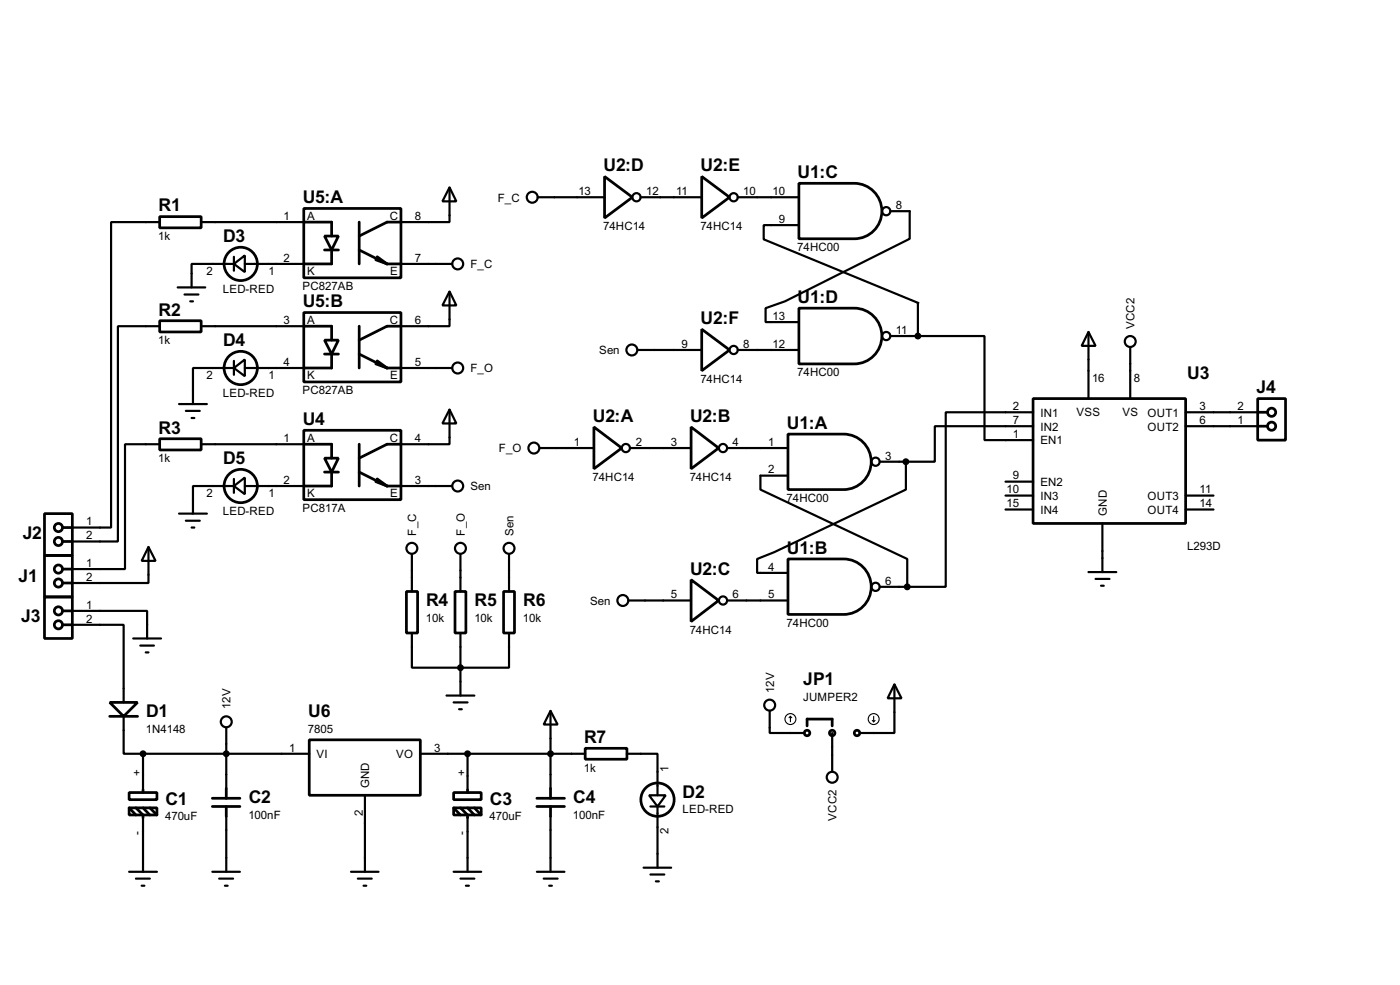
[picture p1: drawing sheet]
<svg xmlns="http://www.w3.org/2000/svg" width="256mm" height="180mm" viewBox="0 0 256 180" stroke-linecap="round" stroke-linejoin="round" font-family="sans-serif">
<g fill="none" stroke="#000" stroke-width=".4">
<path d="M82.4 34.3l1.2 2.6h-2.5zM82.4 34.3v6.4h-8.9M98.5 36.1h12.3M117.4 36.1h11.2M135.2 36.1h11.2M163.1 38.7h3.6v5l-22.9 11.5-3.5 1.2v2.6h6.1M29.3 40.7h-8.9v55.9h-7.1M29.3 59.7h-7.7v39.4h-8.3M32.6 52.6h5M33.8 53.9h2.6M34.9 55.2h.5M36.9 59.7h18.8"/>
<path d="M36.9 40.7h18.8M42.9 48.3l2-1.5v3zM42.9 48.3h-7.8v4.3M42.9 47v2.6M44.9 48.3h10.8M73.5 48.3h9.4M82.4 53.4l1.2 2.5h-2.5zM82.4 53.4v6.3h-8.9M146.4 41.2h-6.5v2.6l28.5 11.7h-.2v6M32.8 74h5.1M34.1 75.2h2.5M35.1 76.5h.5"/>
<path d="M42.9 67.4l2-1.6v3.1zM42.9 67.4h-7.5v6.6M42.9 66.1v2.5M44.9 67.4h10.8M73.5 67.4h9.4M82.4 75l1.2 2.5h-2.5zM82.4 75v6.3h-8.9M116.8 64.1h11.8M135.2 64.1h11.2M163.1 61.5h5.1M168.2 61.5h12.2v19.1h8.9M189.3 75.5h-16v31.9h-7.1"/>
<path d="M189.3 78h-18v6.5h-5.3M199.4 60.8l1.3 2.5h-2.5zM199.4 60.8v12.2M207.1 63.6v9.4M217.2 78h13.2M217.2 75.5h13.2M29.3 81.3h-6.4v22.9h-9.6M32.8 94h5.1M34.1 95.3h2.5M35.1 96.6h.5M36.9 81.3h18.8M42.9 89l2-1.6v3.1z"/>
<path d="M42.9 89h-7.5v5M42.9 87.7v2.5M44.9 89h10.8M73.5 89h9.4M98.9 82h9.9M115.4 82h11.2M133.2 82h11.2M144.4 87.1h-5.1v2.5l26.9 12.7v5.1M161.2 84.5h4.8M166 84.5v5.1l-24.1 11.5-3.2 1.2v2.6h5.7M184.2 90.7h5.1M184.2 93.3h5.1"/>
<path d="M184.2 88.2h5.1M202 95.8v8.9M217.2 90.7h5.1M217.2 93.3h5.1M13.3 111.8h13.7v5.1M13.3 114.4h9.4v14.2M24.4 116.9h5.1M25.7 118.2h2.5M26.7 119.4h.5M27.2 100.1l1.3 2.6h-2.5zM27.2 100.1v6.6h-13.9M75.5 115.9v6.3h17.8v-6.3"/>
<path d="M75.5 101.4v6.9M84.4 101.4v6.9M84.4 115.9v11.4M93.3 101.4v6.9M115.1 109.9h11.5M133.2 109.9h11.2M161.2 107.4h5M199.4 104.7h5.1M200.7 106h2.6M201.7 107.2h.5M22.7 131.1v6.9h3.5M26.2 138v6.6"/>
<path d="M26.2 138h30.5M41.5 133.2v11.1M77 138h30.2M81.8 127.3h5.1M83.1 128.6h2.6M84.1 129.8h.5M85.7 138v6.6M100.9 130.1l1.3 2.5h-2.6zM100.9 130.1v14.2M114.9 138h5.6v7.6M141 130.1v4.1h6.4M152.5 134.2v7.1"/>
<path d="M163.9 125.3l1.3 2.5h-2.6zM163.9 125.3v8.9h-6.4M23.7 159.6h5.1M26.2 149.7v9.9M38.9 159.6h5.1M41.5 149.4v10.2M64.3 159.6h5.1M66.9 145.6v14M83.1 159.6h5.1M85.7 149.7v9.9M98.4 159.6h5M100.9 149.4v10.2"/>
<path d="M117.9 158.8h5.1M118.9 145.6h3.1l-1.5 2zM119.2 147.6h2.5M120.5 147.6v11.2M24.9 160.8h2.6M26 162.1h.5M40.2 160.8h2.5M41.2 162.1h.5M65.6 160.8h2.5M66.6 162.1h.5M84.4 160.8h2.5M85.4 162.1h.5"/>
<path d="M99.6 160.8h2.6M100.6 162.1h.5M119.2 160.1h2.5M120.2 161.3h.5"/>
<circle cx="97.5" cy="36.1" r="1"/>
<circle cx="116.6" cy="36.1" r=".75"/>
<circle cx="134.4" cy="36.1" r=".75"/>
<circle cx="162.3" cy="38.7" r=".75"/>
<circle cx="83.8" cy="48.3" r="1"/>
<circle cx="83.8" cy="67.4" r="1"/>
<circle cx="115.7" cy="64.1" r="1"/>
<circle cx="134.4" cy="64.1" r=".75"/>
<circle cx="162.3" cy="61.5" r=".75"/>
<circle cx="207" cy="62.5" r="1"/>
<circle cx="83.8" cy="89" r="1"/>
<circle cx="97.8" cy="82" r="1"/>
<circle cx="114.6" cy="82" r=".75"/>
<circle cx="132.4" cy="82" r=".75"/>
<circle cx="160.4" cy="84.5" r=".75"/>
<circle cx="75.4" cy="100.4" r="1"/>
<circle cx="84.3" cy="100.4" r="1"/>
<circle cx="93.2" cy="100.4" r="1"/>
<circle cx="114.1" cy="109.9" r="1"/>
<circle cx="132.4" cy="109.9" r=".75"/>
<circle cx="160.4" cy="107.4" r=".75"/>
<circle cx="41.4" cy="132.1" r="1"/>
<circle cx="141" cy="129.1" r="1"/>
<circle cx="152.4" cy="142.3" r="1"/>
</g>
<g fill="none" stroke="#000" stroke-width=".5">
<path d="M29.3 39.7h7.6v2h-7.6zM55.7 38.2h17.8v12.7h-17.8zM110.8 32.3l5.1 3.8-5.1 3.8zM128.6 32.3l5.1 3.8-5.1 3.8zM146.4 33.6h10.1a5.1 5.1 0 0 1 5.1 5 5.1 5.1 0 0 1-5.1 5.1h-10.1zM29.3 58.7h7.6v2.1h-7.6zM55.7 57.2h17.8v12.7h-17.8zM55.7 40.7h5.1v2.5M55.7 59.7h5.1v2.6M59.5 43.2h2.5l-1.2 2.6zM59.5 45.8h2.5M60.8 45.8v2.5h-5.1"/>
<path d="M65.8 40.7v7.6M65.8 59.7v7.7M65.8 45.8l5.1 2.5M68.9 47.6l2 .7M69.1 47l1.8 1.3M70.9 48.3h2.6M73.5 59.7h-2.6l-5.1 2.6M73.5 40.7h-2.6l-5.1 2.5M146.4 56.4h10.1a5.1 5.1 0 0 1 5.1 5.1 5.1 5.1 0 0 1-5.1 5.1h-10.1zM55.7 78.8h17.8v12.7h-17.8zM59.5 62.3h2.5l-1.2 2.5zM59.5 64.8h2.5"/>
<path d="M60.8 64.8v2.6h-5.1M65.8 64.8l5.1 2.6M68.9 66.6l2 .8M69.1 66.1l1.8 1.3M70.9 67.4h2.6M108.8 78.2l5.1 3.8-5.1 3.8zM126.6 78.2l5.1 3.8-5.1 3.8zM128.6 60.3l5.1 3.8-5.1 3.8zM144.4 79.5h10.2a5.1 5.1 0 0 1 5 5 5.1 5.1 0 0 1-5 5.1h-10.2zM189.3 73h27.9v22.8h-27.9zM230.4 73h5.1v7.6h-5.1zM230.4 78h1.8"/>
<path d="M230.4 75.5h1.8M8.2 94h5.1v7.7h-5.1zM11.5 96.6h1.8M11.5 99.1h1.8M29.3 80.3h7.6v2.1h-7.6zM55.7 81.3h5.1v2.6M59.5 83.9h2.5l-1.2 2.5zM59.5 86.4h2.5M60.8 86.4v2.6h-5.1M65.8 81.3v7.7M65.8 86.4l5.1 2.6M68.9 88.2l2 .8"/>
<path d="M69.1 87.7l1.8 1.3M70.9 89h2.6M73.5 81.3h-2.6l-5.1 2.6M8.2 109.3h5.1v7.6h-5.1zM8.2 101.7h5.1v7.6h-5.1zM11.5 111.8h1.8M11.5 114.4h1.8M11.5 104.2h1.8M11.5 106.7h1.8M74.5 108.3h2v7.6h-2zM83.4 108.3h2v7.6h-2zM92.3 108.3h2v7.6h-2z"/>
<path d="M126.6 106.1l5.1 3.8-5.1 3.9zM144.4 102.3h10.2a5.1 5.1 0 0 1 5 5.1 5.1 5.1 0 0 1-5 5.1h-10.2zM20.1 128.6h5.1l-2.5 2.5zM20.1 131.1h5.1M56.7 135.4h20.3v10.2h-20.3zM107.2 137h7.7v2h-7.7zM147.9 132.9v-1.3h4.6v1.3M23.7 145.1h5.1v1.3h-5.1zM23.7 147.9h5.1v1.3h-5.1zM23.7 147.9l1.2 1.3M24.9 147.9l1.3 1.3v.5M26.2 144.6v.5"/>
<path d="M26.2 147.9l1.3 1.3M27.5 147.9l1.3 1.3M38.9 146.1h5.1M38.9 147.6h5.1M41.5 144.3v1.8M41.5 147.6v1.8M83.1 145.1h5.1v1.3h-5.1zM83.1 147.9h5.1v1.3h-5.1zM83.1 147.9l1.3 1.3M84.4 147.9l1.3 1.3v.5M85.7 144.6v.5M85.7 147.9l1.2 1.3"/>
<path d="M86.9 147.9l1.3 1.3M98.4 146.1h5M98.4 147.6h5M100.9 144.3v1.8M100.9 147.6v1.8"/>
<circle cx="44.1" cy="48.3" r="3.1"/>
<circle cx="44.1" cy="67.4" r="3.1"/>
<circle cx="232.9" cy="75.5" r=".75"/>
<circle cx="232.9" cy="78" r=".75"/>
<circle cx="10.7" cy="99.1" r=".75"/>
<circle cx="10.7" cy="96.6" r=".75"/>
<circle cx="44.1" cy="89" r="3.1"/>
<circle cx="10.7" cy="106.7" r=".75"/>
<circle cx="10.7" cy="114.4" r=".75"/>
<circle cx="10.7" cy="104.2" r=".75"/>
<circle cx="10.7" cy="111.8" r=".75"/>
<circle cx="147.8" cy="134.2" r=".5"/>
<circle cx="152.4" cy="134.2" r=".5"/>
<circle cx="157" cy="134.2" r=".5"/>
<circle cx="120.4" cy="146.4" r="3.1"/>
</g>
<g fill="#000" stroke="#000" stroke-width=".25">
<circle cx="168.1" cy="61.5" r=".5"/>
<circle cx="165.9" cy="84.5" r=".5"/>
<circle cx="166.2" cy="107.4" r=".5"/>
<circle cx="26.2" cy="138" r=".5"/>
<circle cx="41.4" cy="138" r=".5"/>
<circle cx="84.3" cy="122.2" r=".5"/>
<circle cx="85.6" cy="138" r=".5"/>
<circle cx="100.8" cy="138" r=".5"/>
</g>
<g fill="none" stroke="#000" stroke-width=".2">
<path d="M144.8 131.1l-.2 .3M144.8 131.1l.3 .3M144.8 131.1v1M159.8 131.9l.3 .2M160.1 131.1v1M160.3 131.9l-.2 .2"/>
<circle cx="144.8" cy="131.6" r="1"/>
<circle cx="160" cy="131.6" r="1"/>
</g>
<g font-size="3.6">
<text x="110.6" y="31.4">U2:D</text>
<text x="128.4" y="31.4">U2:E</text>
<text x="146.1" y="32.6">U1:C</text>
<text x="29.1" y="38.7">R1</text>
<text x="55.5" y="37.2">U5:A</text>
<text x="40.9" y="44.3">D3</text>
<text x="29.1" y="57.8">R2</text>
<text x="55.5" y="56.3">U5:B</text>
<text x="128.4" y="59.3">U2:F</text>
<text x="146.1" y="55.4">U1:D</text>
<text x="40.9" y="63.4">D4</text>
<text x="217.5" y="69.5">U3</text>
<text x="230.2" y="72">J4</text>
<text x="55.5" y="77.8">U4</text>
<text x="108.6" y="77.2">U2:A</text>
<text x="126.4" y="77.2">U2:B</text>
<text x="29.1" y="79.4">R3</text>
<text x="144.2" y="78.5">U1:A</text>
<text x="40.9" y="85">D5</text>
<text x="4.2" y="98.7">J2</text>
<text x="144.2" y="101.4">U1:B</text>
<text x="3.4" y="106.5">J1</text>
<text x="126.4" y="105.2">U2:C</text>
<text x="3.9" y="113.9">J3</text>
<text x="78.1" y="111">R4</text>
<text x="87" y="111">R5</text>
<text x="95.9" y="111">R6</text>
<text x="147.2" y="125.4">JP1</text>
<text x="26.8" y="131.3">D1</text>
<text x="56.5" y="131.3">U6</text>
<text x="107" y="136">R7</text>
<text x="30.3" y="147.3">C1</text>
<text x="45.6" y="147">C2</text>
<text x="89.8" y="147.3">C3</text>
<text x="105" y="147">C4</text>
<text x="125.1" y="146">D2</text>
</g>
<g font-size="2.4">
<text x="106" y="35.7">13</text>
<text x="118.4" y="35.7">12</text>
<text x="123.9" y="35.7">11</text>
<text x="136.2" y="35.7">10</text>
<text x="141.5" y="35.7">10</text>
<text x="52" y="40.2">1</text>
<text x="56.3" y="40.2">A</text>
<text x="71.4" y="40.2">C</text>
<text x="76" y="40.2">8</text>
<text x="91.2" y="36.9">F_C</text>
<text x="142.7" y="40.8">9</text>
<text x="164.1" y="38.3">8</text>
<text x="29" y="43.9">1k</text>
<text x="52" y="47.9">2</text>
<text x="76" y="47.9">7</text>
<text x="110.5" y="42.2">74HC14</text>
<text x="128.3" y="42.2">74HC14</text>
<text x="146.1" y="46">74HC00</text>
<text x="37.9" y="50.3">2</text>
<text x="40.8" y="53.6">LED-RED</text>
<text x="49.2" y="50.3">1</text>
<text x="55.4" y="53.1">PC827AB</text>
<text x="56.3" y="50.4">K</text>
<text x="71.5" y="50.4">E</text>
<text x="86.2" y="49.1">F_C</text>
<text x="52" y="59.3">3</text>
<text x="56.3" y="59.3">A</text>
<text x="71.4" y="59.3">C</text>
<text x="76" y="59.3">6</text>
<text x="141.5" y="58.6">13</text>
<text x="29" y="63">1k</text>
<text x="109.8" y="64.9">Sen</text>
<text x="124.9" y="63.7">9</text>
<text x="136.2" y="63.7">8</text>
<text x="141.5" y="63.7">12</text>
<text x="164.1" y="61.1">11</text>
<text x="207.9" y="60.2" transform="rotate(-90 207.9 60.2)">VCC2</text>
<text x="37.9" y="69.4">2</text>
<text x="49.2" y="69.4">1</text>
<text x="52" y="67">4</text>
<text x="56.3" y="69.4">K</text>
<text x="71.5" y="69.4">E</text>
<text x="76" y="67">5</text>
<text x="86.2" y="68.1">F_O</text>
<text x="128.3" y="70.1">74HC14</text>
<text x="146.1" y="68.8">74HC00</text>
<text x="200.1" y="70">16</text>
<text x="207.7" y="70">8</text>
<text x="40.8" y="72.7">LED-RED</text>
<text x="55.4" y="72.2">PC827AB</text>
<text x="185.6" y="75.1">2</text>
<text x="185.6" y="77.6">7</text>
<text x="190.6" y="76.2">IN1</text>
<text x="197.2" y="76.2">VSS</text>
<text x="205.6" y="76.2">VS</text>
<text x="210.2" y="76.2">OUT1</text>
<text x="219.8" y="75.1">3</text>
<text x="219.8" y="77.6">6</text>
<text x="226.7" y="77.6">1</text>
<text x="226.7" y="75.1">2</text>
<text x="52" y="80.9">1</text>
<text x="56.3" y="80.8">A</text>
<text x="71.4" y="80.8">C</text>
<text x="76" y="80.9">4</text>
<text x="91.4" y="82.8">F_O</text>
<text x="105.1" y="81.6">1</text>
<text x="116.5" y="81.6">2</text>
<text x="122.9" y="81.6">3</text>
<text x="134.2" y="81.6">4</text>
<text x="140.7" y="81.6">1</text>
<text x="185.6" y="80.2">1</text>
<text x="190.6" y="78.8">IN2</text>
<text x="190.6" y="81.4">EN1</text>
<text x="210.2" y="78.8">OUT2</text>
<text x="29" y="84.6">1k</text>
<text x="52" y="88.5">2</text>
<text x="76" y="88.5">3</text>
<text x="86.2" y="89.8">Sen</text>
<text x="108.6" y="88.1">74HC14</text>
<text x="126.4" y="88.1">74HC14</text>
<text x="140.7" y="86.7">2</text>
<text x="162.2" y="84.1">3</text>
<text x="185.6" y="87.8">9</text>
<text x="190.6" y="88.9">EN2</text>
<text x="37.9" y="91">2</text>
<text x="40.8" y="94.3">LED-RED</text>
<text x="49.2" y="91">1</text>
<text x="55.4" y="93.7">PC817A</text>
<text x="56.3" y="91">K</text>
<text x="71.5" y="91">E</text>
<text x="144.1" y="91.9">74HC00</text>
<text x="184.4" y="90.3">10</text>
<text x="184.4" y="92.9">15</text>
<text x="190.6" y="91.5">IN3</text>
<text x="190.6" y="94.1">IN4</text>
<text x="202.8" y="94.5" transform="rotate(-90 202.8 94.5)">GND</text>
<text x="210.2" y="91.5">OUT3</text>
<text x="210.2" y="94.1">OUT4</text>
<text x="219.8" y="90.3">11</text>
<text x="219.8" y="92.9">14</text>
<text x="15.8" y="96.2">1</text>
<text x="15.8" y="98.7">2</text>
<text x="76.2" y="98" transform="rotate(-90 76.2 98)">F_C</text>
<text x="85.2" y="98" transform="rotate(-90 85.2 98)">F_O</text>
<text x="94" y="98" transform="rotate(-90 94 98)">Sen</text>
<text x="217.5" y="100.6">L293D</text>
<text x="15.8" y="103.8">1</text>
<text x="15.8" y="106.3">2</text>
<text x="140.7" y="104.5">4</text>
<text x="162.2" y="107">6</text>
<text x="15.8" y="111.4">1</text>
<text x="15.8" y="114">2</text>
<text x="78" y="113.8">10k</text>
<text x="86.9" y="113.8">10k</text>
<text x="95.8" y="113.8">10k</text>
<text x="108.1" y="110.7">Sen</text>
<text x="122.9" y="109.5">5</text>
<text x="134.2" y="109.5">6</text>
<text x="140.7" y="109.5">5</text>
<text x="126.4" y="116">74HC14</text>
<text x="144.1" y="114.7">74HC00</text>
<text x="42.2" y="129.8" transform="rotate(-90 42.2 129.8)">12V</text>
<text x="141.8" y="126.8" transform="rotate(-90 141.8 126.8)">12V</text>
<text x="147.1" y="128.3">JUMPER2</text>
<text x="26.7" y="134.1">1N4148</text>
<text x="53" y="137.6">1</text>
<text x="56.4" y="134.1">7805</text>
<text x="79.6" y="137.6">3</text>
<text x="25.8" y="142" transform="rotate(-90 25.8 142)">+</text>
<text x="58" y="138.8">VI</text>
<text x="72.6" y="138.8">VO</text>
<text x="85.3" y="142" transform="rotate(-90 85.3 142)">+</text>
<text x="107" y="141.2">1k</text>
<text x="122.4" y="141.3" transform="rotate(-90 122.4 141.3)">1</text>
<text x="45.5" y="149.9">100nF</text>
<text x="66.5" y="149.3" transform="rotate(-90 66.5 149.3)">2</text>
<text x="67.7" y="144.3" transform="rotate(-90 67.7 144.3)">GND</text>
<text x="105" y="149.9">100nF</text>
<text x="125" y="148.9">LED-RED</text>
<text x="25.8" y="152.9" transform="rotate(-90 25.8 152.9)">-</text>
<text x="30.3" y="150.1">470uF</text>
<text x="85.3" y="152.9" transform="rotate(-90 85.3 152.9)">-</text>
<text x="89.7" y="150.1">470uF</text>
<text x="122.5" y="152.6" transform="rotate(-90 122.5 152.6)">2</text>
<text x="153.3" y="150.2" transform="rotate(-90 153.3 150.2)">VCC2</text>
</g>
</svg>
